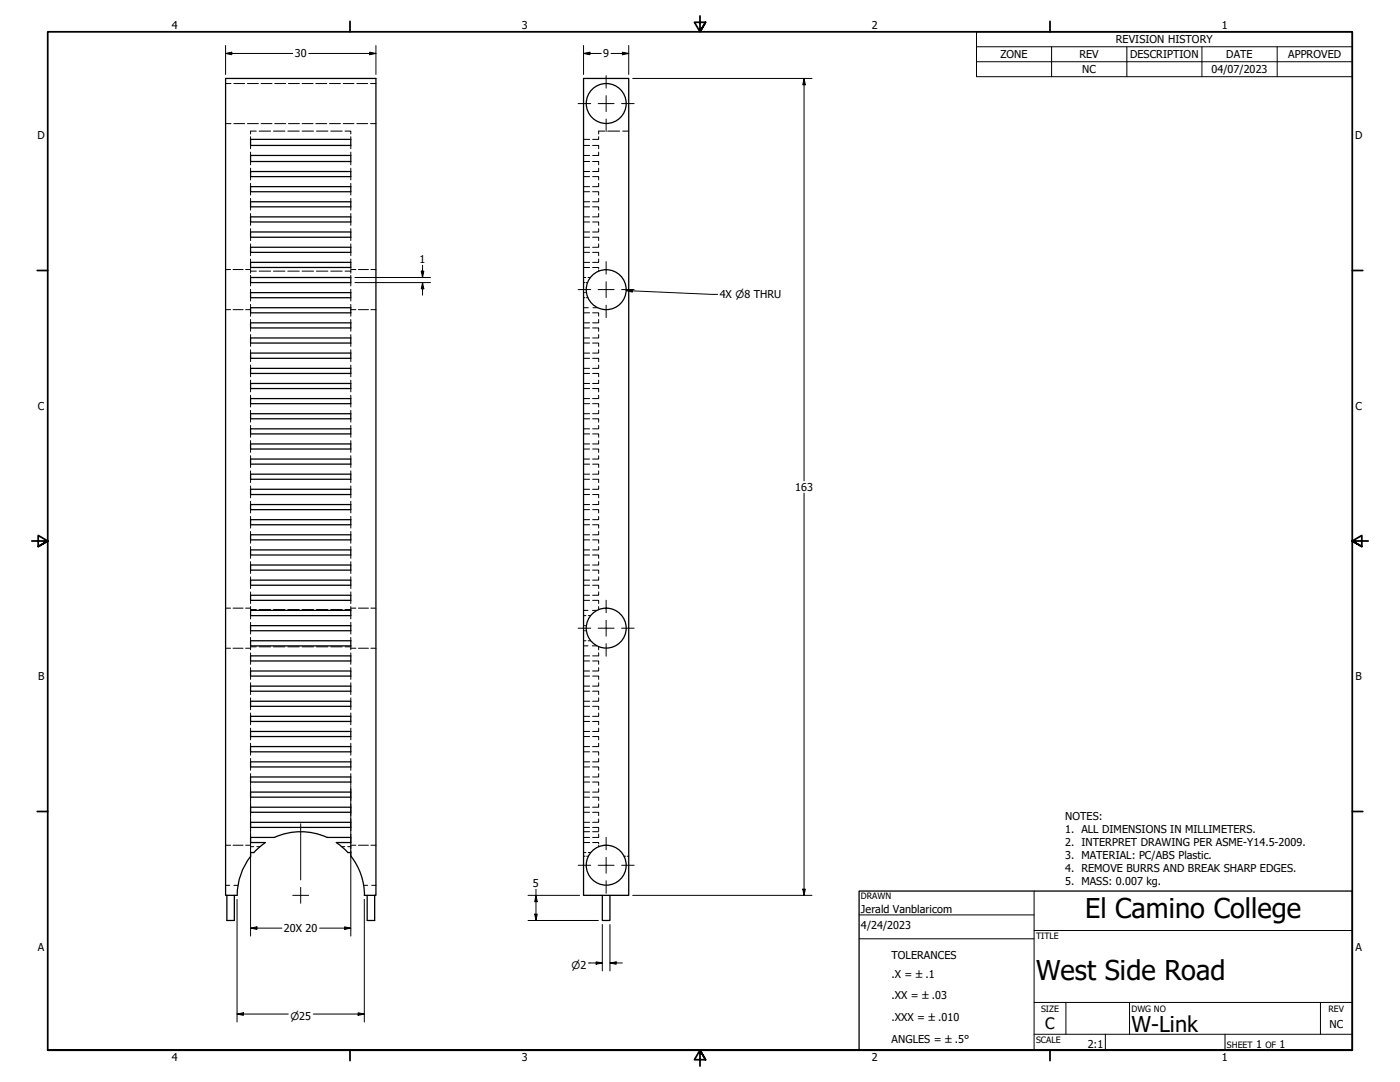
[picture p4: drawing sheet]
<svg xmlns="http://www.w3.org/2000/svg" width="559mm" height="432mm" viewBox="0 0 559 432" stroke-linecap="round" stroke-linejoin="round" font-family="sans-serif">
<!-- layer: Hidden (ANSI) -->
<g fill="none" stroke="#000" stroke-width=".4">
<path d="M90 33.3h2.2M93.3 33.3h4.4M98.7 33.3h4.4M104.2 33.3h4.4M109.7 33.3h4.3M115.1 33.3h4.4M120.6 33.3h4.4M126 33.3h4.4M131.5 33.3h4.4M137 33.3h4.3M142.4 33.3h4.3M147.9 33.3h2.2"/>
<path d="M90 49.3h2.2M93.3 49.3h4.4M98.7 49.3h4.4M100 54.5v1.1M100 58v1.4M102.3 52.3h-2.3v1.2M103.4 52.3h4.6M104.2 49.3h4.4M109.2 52.3h4.5M109.7 49.3h4.3M114.9 52.3h4.5M115.1 49.3h4.4"/>
<path d="M120.6 52.3h4.6M120.6 49.3h4.4M126 49.3h4.4M126.3 52.3h4.6M131.5 49.3h4.4M132 52.3h4.6M137 49.3h4.3M137.7 52.3h2.3v1.2M140 54.5v1.1M140 58v1.4M142.4 49.3h4.3M147.9 49.3h2.2"/>
<path d="M232.9 58h2.4M232.9 55.6h2.4M236.5 58h2.5v1.4M239 54.5v1.1h-2.5M241.4 52.3h-2.4v1.2M242.6 52.3h4.7M248.5 52.3h2.5M100 60.7v1.3M100 64.5v1.3M100 67.1v1.4M100 70.5v1.3M100 73.2v1.3"/>
<path d="M100 76.5v1.4M100 79.2v1.3M140 60.7v1.3M140 64.5v1.3M140 67.1v1.4M140 70.5v1.3M140 73.2v1.3M140 76.5v1.4M140 79.2v1.3M232.9 76.5h2.4M232.9 74.5h2.4M232.9 70.5h2.4"/>
<path d="M232.9 68.5h2.4M232.9 64.5h2.4M232.9 62h2.4M236.5 76.5h2.5v1.4M236.5 70.5h2.5v1.3M236.5 64.5h2.5v1.3M239 79.2v1.3h-2.5M239 73.2v1.3h-2.5M239 67.1v1.4h-2.5M239 60.7v1.3h-2.5M100 82.6v1.3M100 85.2v1.4"/>
<path d="M100 88.6v1.3M100 91.2v1.4M100 94.7v1.3M100 97.3v1.4M140 82.6v1.3M140 85.2v1.4M140 88.6v1.3M140 91.2v1.4M140 94.7v1.3M140 97.3v1.4M232.9 98.7h2.4M232.9 94.7h2.4"/>
<path d="M232.9 92.6h2.4M232.9 88.6h2.4M232.9 86.6h2.4M232.9 82.6h2.4M232.9 80.5h2.4M236.5 94.7h2.5v1.3M236.5 88.6h2.5v1.3M236.5 82.6h2.5v1.3M239 97.3v1.4h-2.5M239 91.2v1.4h-2.5M239 85.2v1.4h-2.5M90 107.6h2"/>
<path d="M93 107.6h4M98 107.6h2M100 100.7v1.3M100 103.4v1.3M100 106.7v.5M100 107.7v1.3M100 109.9v.8M100 112.8v1.3M100 115.4v1.4M100 118.8v1.3M100 108.2h2.3M103.4 108.2h4.6"/>
<path d="M109.2 108.2h4.5M114.9 108.2h4.5M120.6 108.2h4.6M126.3 108.2h4.6M132 108.2h4.6M137.7 108.2h2.3M140 100.7v1.3M140 103.4v1.3M140 106.7v.5M140 107.7v1.3M140 109.9v.8M140 112.8v1.3"/>
<path d="M140 115.4v1.4M140 118.8v1.3M140 107.6h2M143.1 107.6h4M148 107.6h2.1M232.9 110.7h.9M232.9 116.8h.4M232.9 118.8h.6M232.9 112.8h.5M232.9 106.7h2.4M232.9 104.7h2.4M232.9 100.7h2.4"/>
<path d="M233.7 116.8h.3M233.9 112.8h.5M234.1 118.8h.5M234.7 110.7h.9M236.5 100.7h2.5v1.3M236.5 106.7h2.5v.5M239 103.4v1.3h-2.5M239 107.7v.5M90 123.6h2M93 123.6h4M98 123.6h2M100 121.5v1.3"/>
<path d="M100 124.8v1.4M100 127.5v1.3M100 130.9v1.3M100 133.5v1.4M100 136.9v1.3M100 139.6v1.3M140 121.5v1.3M140 124.8v1.4M140 127.5v1.3M140 130.9v1.3M140 133.5v1.4M140 136.9v1.3"/>
<path d="M140 139.6v1.3M140 123.6h2M143.1 123.6h4M148 123.6h2.1M232.9 136.9h2.4M232.9 134.9h2.4M232.9 130.9h2.4M232.9 128.8h2.4M232.9 124.8h2.4M232.9 122.8h1.9M236.5 136.9h2.5v1.3M236.5 130.9h2.5v1.3"/>
<path d="M236.5 124.8h2.5v1.4M236.7 122.8h1.8M239 139.6v1.3h-2.5M239 133.5v1.4h-2.5M239 127.5v1.3h-2.5M100 143v1.3M100 145.7v1.3M100 149v1.4M100 151.7v1.3M100 155.1v1.3M100 157.7v1.4M140 143v1.3"/>
<path d="M140 145.7v1.3M140 149v1.4M140 151.7v1.3M140 155.1v1.3M140 157.7v1.4M232.9 159.1h2.4M232.9 155.1h2.4M232.9 153h2.4M232.9 149h2.4M232.9 147h2.4M232.9 143h2.4M232.9 140.9h2.4"/>
<path d="M236.5 155.1h2.5v1.3M236.5 149h2.5v1.4M236.5 143h2.5v1.3M239 157.7v1.4h-2.5M239 151.7v1.3h-2.5M239 145.7v1.3h-2.5M100 161.1v1.3M100 163.8v1.3M100 167.1v1.4M100 169.8v1.3M100 173.2v1.3M100 175.8v1.4"/>
<path d="M100 179.2v1.3M140 161.1v1.3M140 163.8v1.3M140 167.1v1.4M140 169.8v1.3M140 173.2v1.3M140 175.8v1.4M140 179.2v1.3M232.9 179.2h2.4M232.9 177.2h2.4M232.9 173.2h2.4M232.9 171.1h2.4"/>
<path d="M232.9 167.1h2.4M232.9 165.1h2.4M232.9 161.1h2.4M236.5 179.2h2.5v1.3M236.5 173.2h2.5v1.3M236.5 167.1h2.5v1.4M236.5 161.1h2.5v1.3M239 175.8v1.4h-2.5M239 169.8v1.3h-2.5M239 163.8v1.3h-2.5M100 181.9v1.3M100 185.2v1.4"/>
<path d="M100 187.9v1.3M100 191.3v1.3M100 193.9v1.4M100 197.4v1.3M140 181.9v1.3M140 185.2v1.4M140 187.9v1.3M140 191.3v1.3M140 193.9v1.4M140 197.4v1.3M232.9 197.4h2.4M232.9 195.3h2.4"/>
<path d="M232.9 191.3h2.4M232.9 189.2h2.4M232.9 185.2h2.4M232.9 183.2h2.4M236.5 197.4h2.5v1.3M236.5 191.3h2.5v1.3M236.5 185.2h2.5v1.4M239 193.9v1.4h-2.5M239 187.9v1.3h-2.5M239 181.9v1.3h-2.5M100 200v1.4M100 203.4v1.3"/>
<path d="M100 206.1v1.3M100 209.4v1.4M100 212.1v1.3M100 215.5v1.3M100 218.1v1.4M140 200v1.4M140 203.4v1.3M140 206.1v1.3M140 209.4v1.4M140 212.1v1.3M140 215.5v1.3M140 218.1v1.4"/>
<path d="M232.9 219.5h2.4M232.9 215.5h2.4M232.9 213.4h2.4M232.9 209.4h2.4M232.9 207.4h2.4M232.9 203.4h2.4M232.9 201.4h2.4M236.5 215.5h2.5v1.3M236.5 209.4h2.5v1.4M236.5 203.4h2.5v1.3M239 218.1v1.4h-2.5M239 212.1v1.3h-2.5"/>
<path d="M239 206.1v1.3h-2.5M239 200v1.4h-2.5M100 221.5v1.3M100 224.2v1.3M100 227.5v1.4M100 230.2v1.3M100 233.6v1.3M100 236.2v1.4M100 239.6v1.3M140 221.5v1.3M140 224.2v1.3M140 227.5v1.4"/>
<path d="M140 230.2v1.3M140 233.6v1.3M140 236.2v1.4M140 239.6v1.3M232.9 239.6h2.4M232.9 237.6h2.4M232.9 233.6h2.4M232.9 231.5h2.4M232.9 227.5h2.4M232.9 225.5h2.4M232.9 221.5h2.4M236.5 239.6h2.5v1.3"/>
<path d="M236.5 233.6h2.5v1.3M236.5 227.5h2.5v1.4M236.5 221.5h2.5v1.3M239 236.2v1.4h-2.5M239 230.2v1.3h-2.5M239 224.2v1.3h-2.5M90 258.7h2M90 242.7h2M93 258.7h4M93 242.7h4M98 258.7h2M98 242.7h2"/>
<path d="M100 242.1v1.3M100 243.5v.1M100 245.7v1.3M100 248.3v1.4M100 251.7v1.3M100 254.4v1.3M100 257.7v.2M100 258v1.3M100 243.3h2.3M100 258.1h2.3M103.4 243.3h4.6M103.4 258.1h4.6"/>
<path d="M109.2 243.3h4.5M109.2 258.1h4.5M114.9 243.3h4.5M114.9 258.1h4.5M120.6 243.3h4.6M120.6 258.1h4.6M126.3 243.3h4.6M126.3 258.1h4.6M132 243.3h4.6M132 258.1h4.6M137.7 243.3h2.3M137.7 258.1h2.3"/>
<path d="M140 242.1v1.3M140 243.5v.1M140 245.7v1.3M140 248.3v1.4M140 251.7v1.3M140 254.4v1.3M140 257.7v.2M140 258v1.3M140 258.7h2M140 242.7h2M143.1 258.7h4M143.1 242.7h4"/>
<path d="M148 258.7h2.1M148 242.7h2.1M232.9 255.7h1M232.9 251.7h.4M232.9 245.7h1M232.9 243.6h1.8M232.9 249.7h.4M232.9 257.7h1.8M233.7 251.7h.3M233.7 249.7h.3M234.8 255.7h.9M234.8 245.7h.9"/>
<path d="M236.4 257.7h1.7M236.5 243.6h1.7M239 242.1v1.2M239 258.1v1.2M100 260.5v1.2M100 263.8v1.3M100 266.4v1.4M100 269.8v1.3M100 272.5v1.3M100 275.8v1.4M100 278.5v1.3M140 260.5v1.2"/>
<path d="M140 263.8v1.3M140 266.4v1.4M140 269.8v1.3M140 272.5v1.3M140 275.8v1.4M140 278.5v1.3M232.9 279.8h2.4M232.9 275.8h2.4M232.9 273.8h2.4M232.9 269.8h2.4M232.9 267.8h2.4M232.9 263.8h2.4"/>
<path d="M232.9 261.7h2.4M236.5 275.8h2.5v1.4M236.5 269.8h2.5v1.3M236.5 263.8h2.5v1.3M239 278.5v1.3h-2.5M239 272.5v1.3h-2.5M239 266.4v1.4h-2.5M239 260.5v1.2h-2.5M100 281.9v1.3M100 284.5v1.4M100 287.9v1.3M100 290.6v1.3"/>
<path d="M100 293.9v1.4M100 296.6v1.3M140 281.9v1.3M140 284.5v1.4M140 287.9v1.3M140 290.6v1.3M140 293.9v1.4M140 296.6v1.3M232.9 297.9h2.4M232.9 293.9h2.4M232.9 291.9h2.4M232.9 287.9h2.4"/>
<path d="M232.9 285.9h2.4M232.9 281.9h2.4M236.5 293.9h2.5v1.4M236.5 287.9h2.5v1.3M236.5 281.9h2.5v1.3M239 296.6v1.3h-2.5M239 290.6v1.3h-2.5M239 284.5v1.4h-2.5M100 300v1.4M100 302.7v1.3M100 306.1v1.3M100 308.7v1.4"/>
<path d="M100 312.1v1.3M100 314.8v1.3M100 318.1v1.4M140 300v1.4M140 302.7v1.3M140 306.1v1.3M140 308.7v1.4M140 312.1v1.3M140 314.8v1.3M140 318.1v1.4M232.9 318.1h2.4M232.9 316.1h2.4"/>
<path d="M232.9 312.1h2.4M232.9 310.1h2.4M232.9 306.1h2.4M232.9 304h2.4M232.9 300h2.4M236.5 318.1h2.5v1.4M236.5 312.1h2.5v1.3M236.5 306.1h2.5v1.3M236.5 300h2.5v1.4M239 314.8v1.3h-2.5M239 308.7v1.4h-2.5M239 302.7v1.3h-2.5"/>
<path d="M90 337.3h2M93 337.3h4M98 337.3h2M100 320.8v1.3M100 324.2v1.3M100 326.8v1.4M100 330.2v1.3M100 332.9v1.3M100 336.2v.6M100 337.4v1.3M100 339.5v.7M100 337.9h1.3"/>
<path d="M102.5 337.9h1.2M136.4 337.9h1.2M138.8 337.9h1.2M140 320.8v1.3M140 324.2v1.3M140 326.8v1.4M140 330.2v1.3M140 332.9v1.3M140 336.2v.6M140 337.4v1.3M140 339.5v.7M140 337.3h2"/>
<path d="M143.1 337.3h4M148 337.3h2.1M232.9 331.9h2.4M232.9 334.2h2.4M232.9 336.2h2.4M232.9 330.2h2.4M232.9 328.2h2.4M232.9 324.2h2.4M232.9 322.1h2.4M236.5 336.2h2.5v.6M236.5 330.2h2.5v1.3M236.5 324.2h2.5v1.3"/>
<path d="M236.5 331.9h2.5M239 326.8v1.4h-2.5M239 320.8v1.3h-2.5M239 332.9v1.3h-2.5M239 337.4v.5M90 353.3h1.7M93.3 353.3h1.6M145.1 353.3h1.6M148.4 353.3h1.7M232.9 341.7h.7M232.9 340.2h1M234.2 341.7h.6"/>
<path d="M234.8 340.2h1M249 341.7h.7M250.3 341.7h.7"/>
</g>
<!-- layer: Visible (ANSI) -->
<g fill="none" stroke="#000" stroke-width=".51">
<path d="M232.9 31.3h18.1v326h-18.1zM100 55.6h40v2.4h-40zM100 62h40v2.5h-40zM100 74.5h40v2h-40zM100 68.5h40v2h-40zM100 98.7h40v2h-40zM100 80.5h40v2.1h-40zM100 92.6h40v2.1h-40zM100 86.6h40v2h-40zM100 104.7h40v2h-40zM100 116.8h40v2h-40zM100 110.7h40v2.1h-40z"/>
<path d="M100 122.8h40v2h-40zM100 128.8h40v2.1h-40zM100 134.9h40v2h-40zM100 147h40v2h-40zM100 153h40v2.1h-40zM100 140.9h40v2.1h-40zM100 159.1h40v2h-40zM100 171.1h40v2.1h-40zM100 177.2h40v2h-40zM100 165.1h40v2h-40zM100 195.3h40v2.1h-40zM100 189.2h40v2.1h-40z"/>
<path d="M100 183.2h40v2h-40zM100 219.5h40v2h-40zM100 201.4h40v2h-40zM100 213.4h40v2.1h-40zM100 207.4h40v2h-40zM100 225.5h40v2h-40zM100 237.6h40v2h-40zM100 231.5h40v2.1h-40zM100 243.6h40v2.1h-40zM100 249.7h40v2h-40zM100 255.7h40v2h-40zM100 267.8h40v2h-40z"/>
<path d="M100 273.8h40v2h-40zM100 261.7h40v2.1h-40zM100 279.8h40v2.1h-40zM100 291.9h40v2h-40zM100 297.9h40v2.1h-40zM100 285.9h40v2h-40zM100 316.1h40v2h-40zM100 310.1h40v2h-40zM100 304h40v2.1h-40zM100 322.1h40v2.1h-40zM100 328.2h40v2h-40zM130.6 334.2h9.4v2h-5.8l4.7 4"/>
<path d="M130.6 334.2a25.4 25.4 0 0 0-21.1 0h-9.5v2l5.9 .1-4.6 4M90.6 357.3v10h2.9v-10M94.6 357.3h-4.6v-326h60.1v326h-4.7M100.1 341.7a25.4 25.4 0 0 0-5.4 15.6M101.2 340.2h-1.2v1.5M138.8 340.2h1.2v1.5M140.1 341.7a25.4 25.4 0 0 1 5.4 15.6M146.6 357.3v10h2.9v-10M240.4 357.3v10h3.1v-10"/>
<circle cx="242" cy="41.3" r="8"/>
<circle cx="242" cy="115.6" r="8"/>
<circle cx="242" cy="250.7" r="8"/>
<circle cx="242" cy="345.3" r="8"/>
</g>
<!-- layer: Border (ANSI) -->
<g fill="none" stroke="#000" stroke-width=".7">
<path d="M139.7 8.5v4.2M279.4 6.3v6.4l-2.2-3.8h4.4l-2.2 3.8 2.2-3.8M419.1 8.5v4.2M14.9 107.9h4.1M539.8 107.9h4.1M12.7 215.9h6.3l-3.8-2.2v4.4l3.8-2.2-3.8 2.2M546.1 215.9h-6.3l3.8-2.2v4.4l-3.8-2.2 3.8 2.2M14.9 323.8h4.1M539.8 323.8h4.1M19 419.1v-406.4h520.8v406.4h-520.8h520.8M139.7 419.1v4.2M419.1 419.1v4.2"/>
<path d="M281.6 422.9l-2.2-3.8 2.2 3.8h-4.4l2.2-3.8v6.3"/>
</g>
<!-- layer: Title (ANSI) -->
<path d="M412.7 355.6v63.5M342.9 365.1h69.8M342.9 374.6h69.8M412.7 371.3h127.1M412.7 412.7h127.1M412.7 400h127.1M425.4 400v12.7M441.2 412.7v6.4M450.8 400v12.7M488.9 412.7v6.4M527 400v12.7" fill="none" stroke="#000" stroke-width=".4"/>
<path d="M342.9 355.6h196.9v63.5h-196.9z" fill="none" stroke="#000" stroke-width=".51"/>
<!-- layer: Symbol (ANSI) -->
<path d="M389.8 18.7v-6h150v6M419.7 18.7v11.9M449.8 18.7v11.9M479.7 18.7v11.9M509.8 18.7v11.9M539.8 18.7h-150v5.9M539.8 18.7v11.9h-150v-6M389.8 24.6h150M249.9 116l2.6-.4-.1 1zM249.9 116l36.5 1.5" fill="none" stroke="#000" stroke-width=".4"/>
<!-- layer: Dimension (ANSI) -->
<g fill="none" stroke="#000" stroke-width=".4">
<path d="M90 18.2v11.5M150.1 18.2v11.5M232.9 18.2v11.5M251 18.2v11.5M90 21.3l2.5-.5v1zM90 21.3h26.8M123.3 21.3h26.8M147.6 20.8l2.5 .5-2.5 .5zM232.9 21.3l2.6-.5v1zM232.9 21.3h7.1M243.9 21.3h7.1M248.4 20.8l2.6 .5-2.6 .5z"/>
<path d="M252.5 31.3h71.6M320.9 31.3l.5 2.5h-1zM320.9 31.3v160.6M141.7 112.8h30.1M141.7 110.7h30.1M168.1 108.2h1.1l-.5 2.5zM168.7 112.8l.5 2.5h-1.1zM168.7 105.9v4.8M168.7 112.8v5M320.9 196.8v160.5M100 313.7v59.9M140 313.7v59.9"/>
<path d="M94.6 358.9v49M145.4 358.9v49M210.8 357.3h20.5M213.9 357.3l.5 2.6h-1zM213.9 354.9v12.4M252.5 357.3h71.6M320.4 354.8h1l-.5 2.5zM100 370.4l2.6-.5v1zM100 370.4h12.5M127.6 370.4h12.4M137.5 369.9l2.5 .5-2.5 .5zM210.8 367.3h28"/>
<path d="M213.4 364.8h1l-.5 2.5zM240.4 368.9v18.6M243.5 368.9v18.6M234.9 384.3h5.5M237.9 383.9l2.5 .4-2.5 .5zM243.5 384.3l2.4-.4v.9zM243.5 384.3h4.9M94.6 404.7l2.6-.5v1zM94.6 404.7h20.5M125 404.7h20.4M142.9 404.2l2.5 .5-2.5 .5z"/>
</g>
<g fill="#000">
<path d="M90 21.3l2.5-.5v1z" fill-rule="evenodd"/>
<path d="M147.6 20.8l2.5 .5-2.5 .5z" fill-rule="evenodd"/>
<path d="M232.9 21.3l2.6-.5v1z" fill-rule="evenodd"/>
<path d="M248.4 20.8l2.6 .5-2.6 .5z" fill-rule="evenodd"/>
<path d="M320.9 31.3l.5 2.5h-1z" fill-rule="evenodd"/>
<path d="M168.1 108.2h1.1l-.5 2.5z" fill-rule="evenodd"/>
<path d="M168.7 112.8l.5 2.5h-1.1z" fill-rule="evenodd"/>
<path d="M213.9 357.3l.5 2.6h-1z" fill-rule="evenodd"/>
<path d="M320.4 354.8h1l-.5 2.5z" fill-rule="evenodd"/>
<path d="M100 370.4l2.6-.5v1z" fill-rule="evenodd"/>
<path d="M137.5 369.9l2.5 .5-2.5 .5z" fill-rule="evenodd"/>
<path d="M213.4 364.8h1l-.5 2.5z" fill-rule="evenodd"/>
<path d="M237.9 383.9l2.5 .4-2.5 .5z" fill-rule="evenodd"/>
<path d="M243.5 384.3l2.4-.4v.9z" fill-rule="evenodd"/>
<path d="M94.6 404.7l2.6-.5v1z" fill-rule="evenodd"/>
<path d="M142.9 404.2l2.5 .5-2.5 .5z" fill-rule="evenodd"/>
</g>
<!-- layer: Symbol (ANSI) -->
<path d="M249.9 116l2.6-.4-.1 1z" fill-rule="evenodd" fill="#000"/>
<!-- layer: Center Mark (ANSI) -->
<g fill="none" stroke="#000" stroke-width=".4">
<path d="M241.9 30.2v5M241.9 38.2v6.3M230.8 41.3h5M238.8 41.3h6.3M241.9 47.5v5M248.1 41.3h5M230.8 115.6h5M238.8 115.6h6.3M241.9 104.4v5M241.9 112.4v6.3M248.1 115.6h5M241.9 121.8v4.9"/>
<path d="M241.9 239.5v5M230.8 250.7h5M238.8 250.7h6.3M241.9 247.5v6.4M241.9 256.9v5M248.1 250.7h5M120 328.7v22.5M241.9 334.1v5.1M116.8 357.3h6.4M120 354.1v6.4M230.8 345.3h5M238.8 345.3h6.3"/>
<path d="M241.9 342.1v6.4M241.9 351.5v5M248.1 345.3h5"/>
</g>
<g font-size="10.9">
<text x="433.1" y="366.5">El Camino College</text>
<text x="413.5" y="391.1">West Side Road</text>
</g>
<text font-size="8.7" x="451.6" y="412">W-Link</text>
<text font-size="6.3" x="417.2" y="410.8">C</text>
<g font-size="4.3">
<text x="68.6" y="11.7">4</text>
<text x="208.3" y="11.7">3</text>
<text x="348" y="11.7">2</text>
<text x="487.7" y="11.7">1</text>
<text x="445.4" y="17.3">REVISION HISTORY</text>
<text x="117.7" y="22.9">30</text>
<text x="240.7" y="22.9">9</text>
<text x="399.3" y="23.2">ZONE</text>
<text x="430.8" y="23.2">REV</text>
<text x="451" y="23.2">DESCRIPTION</text>
<text x="489.5" y="23.2">DATE</text>
<text x="514.1" y="23.2">APPROVED</text>
<text x="432" y="29.2">NC</text>
<text x="483.6" y="29">04/07/2023</text>
<text x="15" y="55.6">D</text>
<text x="540.9" y="55.6">D</text>
<text x="167.4" y="105">1</text>
<text x="287.3" y="119.1">4X ⌀8 THRU</text>
<text x="15.1" y="163.5">C</text>
<text x="541" y="163.5">C</text>
<text x="317.4" y="195.9">163</text>
<text x="15.2" y="271.5">B</text>
<text x="541.1" y="271.5">B</text>
<text x="425.2" y="327.2">NOTES:</text>
<text x="425.2" y="332.4">1. ALL DIMENSIONS IN MILLIMETERS.</text>
<text x="425.2" y="337.6">2. INTERPRET DRAWING PER ASME-Y14.5-2009.</text>
<text x="425.2" y="342.8">3. MATERIAL: PC/ABS Plastic.</text>
<text x="425.2" y="348.1">4. REMOVE BURRS AND BREAK SHARP EDGES.</text>
<text x="425.2" y="353.3">5. MASS: 0.007 kg.</text>
<text x="212.7" y="354.1">5</text>
<text x="343.7" y="364.3">Jerald Vanblaricom</text>
<text x="113.3" y="372">20X 20</text>
<text x="343.7" y="370.9">4/24/2023</text>
<text x="15.1" y="379.4">A</text>
<text x="355.9" y="382.8">TOLERANCES</text>
<text x="541" y="379.4">A</text>
<text x="355.9" y="390.2">.X = ±.1</text>
<text x="355.9" y="398.8">.XX = ±.03</text>
<text x="355.9" y="407.5">.XXX = ±.010</text>
<text x="530.6" y="410.1">NC</text>
<text x="355.9" y="416.1">ANGLES = ±.5°</text>
<text x="434.1" y="418.3">2:1</text>
<text x="501.3" y="418.3">1</text>
<text x="510.7" y="418.3">1</text>
<text x="68.6" y="423.3">4</text>
<text x="208.3" y="423.3">3</text>
<text x="348" y="423.3">2</text>
<text x="487.7" y="423.3">1</text>
</g>
<g font-size="4.1">
<text x="228.1" y="386.6">⌀2</text>
<text x="115.9" y="406.9">⌀25</text>
</g>
<g font-size="3.5">
<text x="343.7" y="358.9">DRAWN</text>
<text x="413.5" y="374.6">TITLE</text>
<text x="415.5" y="403.9">SIZE</text>
<text x="451.6" y="403.9">DWG NO</text>
<text x="530.3" y="403.9">REV</text>
<text x="413.5" y="416.1">SCALE</text>
<text x="489.7" y="418.3">SHEET</text>
<text x="505.1" y="418.3">OF</text>
</g>
</svg>
